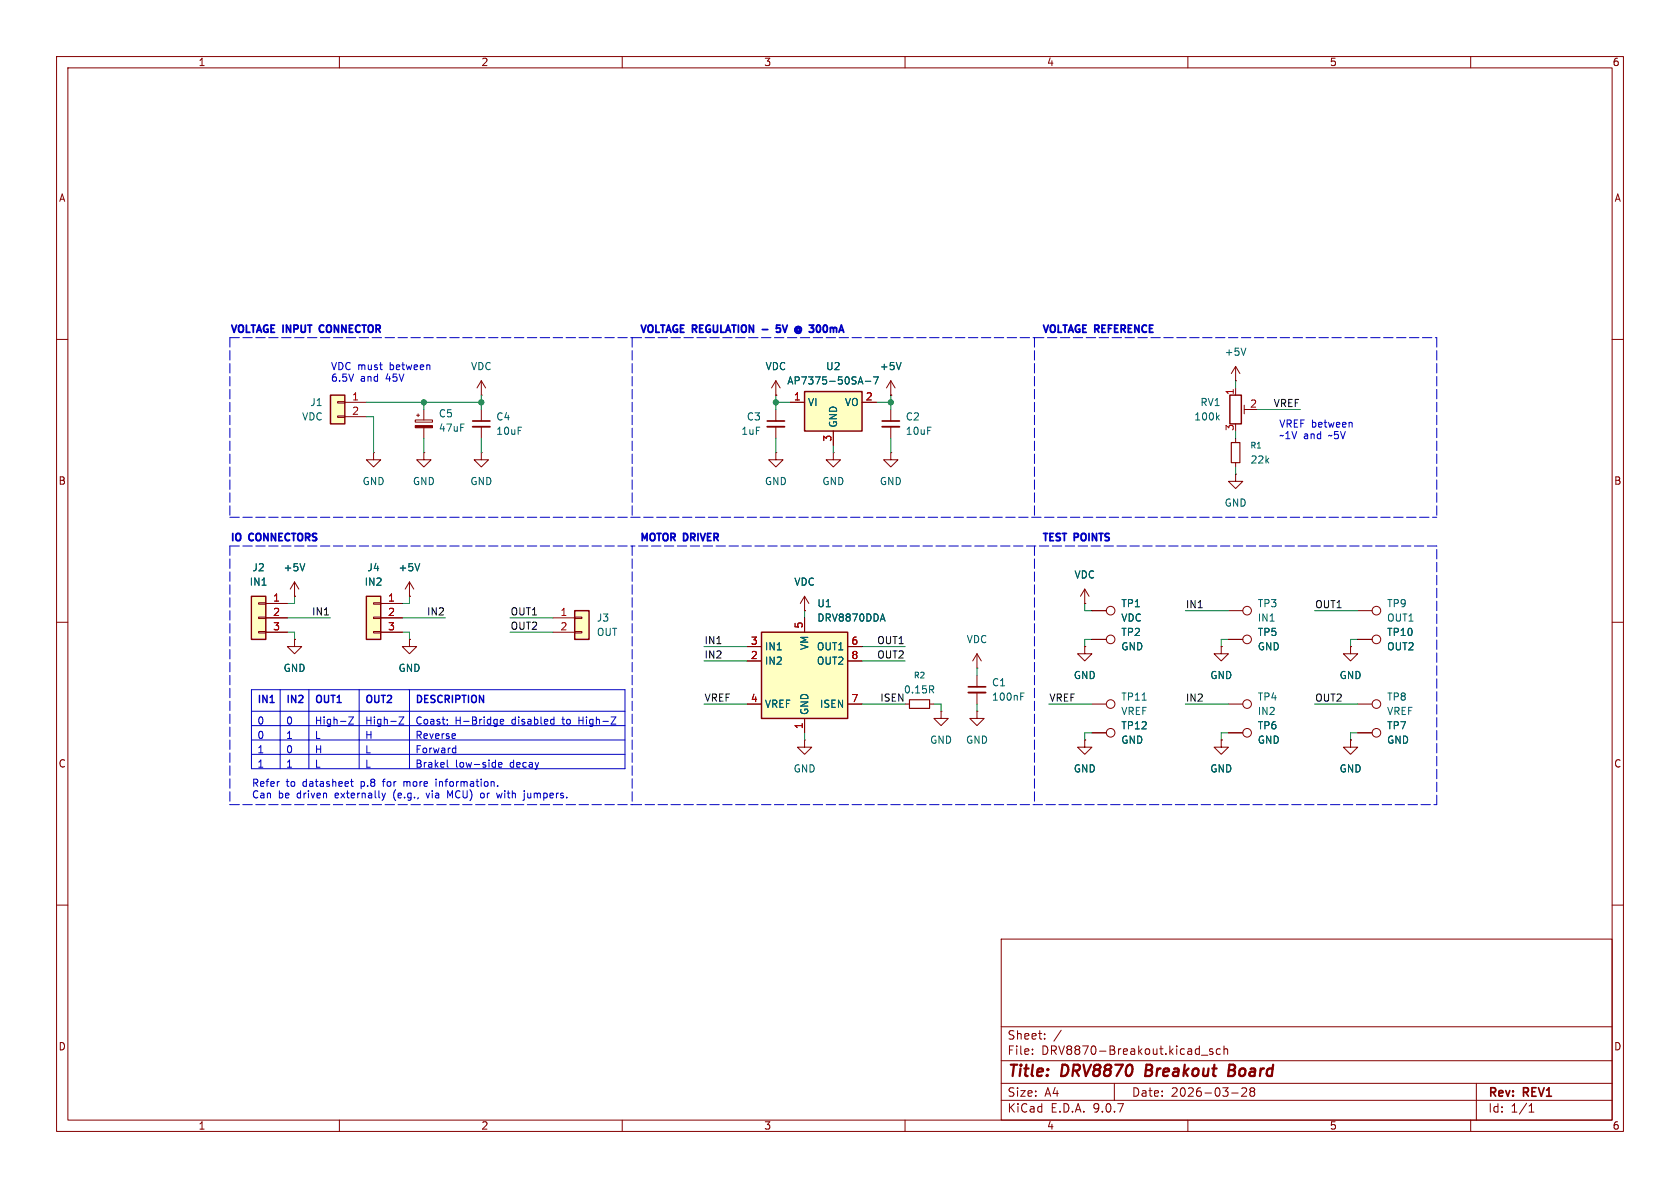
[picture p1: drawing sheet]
<svg xmlns="http://www.w3.org/2000/svg" width="297mm" height="210mm" viewBox="0 0 297 210" stroke-linecap="round" stroke-linejoin="round" font-family="sans-serif">
<g fill="none" stroke="#840000" stroke-width=".18">
<path d="M10 10h277v190h-277zM12 12h273v186h-273zM60 10v2M110 10v2M160 10v2M210 10v2M260 10v2M10 60h2M137.2 69.9h.1M137.2 67.3l-.8 1.3M137.2 67.3l.7 1.3M137.2 67.3v2.6"/>
<path d="M137.2 72.4v2M137.2 75.4v2.1M157.5 69.9h.1M157.5 67.3v2.6M157.5 72.4v2M157.5 75.4v2.1M157.5 67.3l-.8 1.3M157.5 67.3l.7 1.3M285 60h2M137.2 80v1.3h1.2l-1.2 1.3-1.3-1.3h1.3M137.2 80h.1M147.3 80v1.3h1.3l-1.3 1.3-1.3-1.3h1.3"/>
<path d="M147.3 80h.1M157.5 80v1.3h1.2l-1.2 1.3-1.3-1.3h1.3M157.5 80h.1M10 110h2M215.9 114.3v1.3h1.3l-1.3 1.2-1.3-1.2h1.3M215.9 114.3h.1M217.2 113h2.5M238.8 114.3v1.3h1.2l-1.2 1.2-1.3-1.2h1.3M238.8 114.3h.1M240 113h2.6M240 108h2.6M285 110h2"/>
<path d="M10 160h2M177 166h108v32h-108zM285 160h2M60 198v2M110 198v2M160 198v2M177 194.5h108M177 191.5h108M177 187.5h108M177 181.5h108M182.5 186.3v.1M182.5 185.5v.1"/>
<path d="M184.7 183.6v.1M184.7 182.8v.1M187.6 182.1l-1.3 2M197 191.5v3M210 198v2M212.4 186.5h1.1M214.4 185.5l-.4-.1-.2 .2 .1 .2 .5 .2v.3h-.6M215.7 185.5l-.4-.1-.3 .3v.4l.2 .2h.5M216.4 185.5l.2-.1 .4 .1v.9M216.4 184.9v1.5M217.7 193.2h1.2M219.5 192.4l.6-.1 .2 .1 .1 .3-.9 1.1h.9"/>
<path d="M221.2 192.9l-.2-.2 .2-.4 .5 .1 .1 .2-.3 .3M221.2 192.9l-.2 .3v.5l.2 .1 .5-.1 .1-.2-.1-.4-.2-.2M221.2 192.9h.3M260 198v2M261 191.5v6.5M270.3 196.6h.9M270.3 195.5l.4-.4v1.5"/>
<circle cx="220.5" cy="113" r=".76"/>
<circle cx="243.3" cy="113" r=".76"/>
<circle cx="243.3" cy="107.9" r=".76"/>
</g>
<path d="M202.7 188.2l-.3 2h.8M217.2 189.2h.7M217.9 189.2l.3 .1M218 188.2h-.6l-.3 2 1-.1M218.1 189.1l-.2 .1" fill="none" stroke="#840000" stroke-width=".4"/>
<path d="M135.6 74.4h3.1M156 74.4h3" fill="none" stroke="#840000" stroke-width=".3"/>
<path d="M135.6 75.4h3.1M156 75.4h3" fill="none" stroke="#840000" stroke-width=".33"/>
<path d="M159.3 64.1l-.4 1.2" fill="none" stroke="#006464" stroke-width=".18"/>
<path d="M44.4 105.4h2.6v7.6h-2.6z" fill="#ffffc2"/>
<path d="M44.4 105.4h2.6v7.6h-2.6z" fill="none" stroke="#840000" stroke-width=".25"/>
<g fill="none" stroke="#840000" stroke-width=".18">
<path d="M45.7 106.6h1.3v.2h-1.3zM45.7 109.1h1.3v.2h-1.3zM45.7 111.6h1.3v.3h-1.3zM47 106.7h3.8M47 109.2h3.8M47 111.8h3.8M52.1 105.4h.1M52.1 102.9l-.8 1.2M52.1 102.9l.7 1.2M52.1 102.9v2.5M217.2 108h2.5M172.7 125.7v1.3h1.3l-1.3 1.3-1.3-1.3h1.3"/>
<path d="M172.7 125.7h.1"/>
<circle cx="220.5" cy="107.9" r=".76"/>
</g>
<path d="M53.9 99.6l-.4 1.3" fill="none" stroke="#006464" stroke-width=".18"/>
<path d="M101.6 108h2.5v5h-2.5z" fill="#ffffc2"/>
<path d="M101.6 108h2.5v5h-2.5z" fill="none" stroke="#840000" stroke-width=".25"/>
<g fill="none" stroke="#840000" stroke-width=".18">
<path d="M74.9 80v1.3h1.3l-1.3 1.3-1.2-1.3h1.2M74.9 80h.1M97.8 109.2h3.8M97.8 111.8h3.8M101.6 109.1h1.3v.2h-1.3zM101.6 111.6h1.3v.3h-1.3zM191.8 114.3v1.3h1.2l-1.2 1.2-1.3-1.2h1.3M191.8 114.3h.1M166.4 125.7v1.3h1.2l-1.2 1.3-1.3-1.3h1.3M166.4 125.7h.1M191.8 130.8v1.3h1.2l-1.2 1.3-1.3-1.3h1.3M191.8 130.8h.1"/>
<path d="M193 129.5h2.6"/>
<circle cx="196.3" cy="129.5" r=".76"/>
</g>
<path d="M58.4 69.9h2.6v5h-2.6z" fill="#ffffc2"/>
<path d="M58.4 69.9h2.6v5h-2.6z" fill="none" stroke="#840000" stroke-width=".25"/>
<g fill="none" stroke="#840000" stroke-width=".18">
<path d="M59.7 71h1.3v.2h-1.3zM59.7 73.5h1.3v.3h-1.3zM61 71.1h3.8M61 73.7h3.8M73.4 74.2h3.1v.4h-3.1zM73.7 73.4h.5M73.9 73.2v.5M74.9 72.4v1.8M74.9 75.6v1.9M85.1 69.9h.1M85.1 67.3l-.8 1.3M85.1 67.3l.8 1.3"/>
<path d="M85.1 67.3v2.6M85.1 72.4v2M85.1 75.4v2.1M66 80v1.3h1.3l-1.3 1.3-1.2-1.3h1.2M66 80h.1M85.1 80v1.3h1.3l-1.3 1.3-1.3-1.3h1.3M85.1 80h.1M191.8 106.7h.1M191.8 104.1l-.8 1.3M191.8 104.1l.7 1.3M191.8 104.1v2.6M193 113h2.6"/>
<path d="M193 108h2.6M193 124.5h2.6"/>
<circle cx="196.3" cy="113" r=".76"/>
<circle cx="196.3" cy="107.9" r=".76"/>
<circle cx="196.3" cy="124.5" r=".76"/>
</g>
<path d="M83.6 74.4h3" fill="none" stroke="#840000" stroke-width=".3"/>
<path d="M83.6 75.4h3" fill="none" stroke="#840000" stroke-width=".33"/>
<path d="M73.4 75.2h3.1v.4h-3.1z" fill="#840000" stroke="#840000" stroke-width=".18"/>
<path d="M201.9 123.8h.7" fill="none" stroke="#006464" stroke-width=".18"/>
<path d="M134.6 111.8h15.3v15.2h-15.3z" fill="#ffffc2"/>
<path d="M217.4 69.9h2.1v5h-2.1zM134.6 111.8h15.3v15.2h-15.3z" fill="none" stroke="#840000" stroke-width=".25"/>
<g fill="none" stroke="#840000" stroke-width=".18">
<path d="M218.4 67.3h.1M218.4 64.8v2.5M218.4 68.6v1.3M218.4 77.5v.7M218.4 64.8l-.7 1.2M218.4 64.8l.8 1.2M220 71.6v1.6M220 72.4h1M218.4 83.8v1.3h1.3l-1.3 1.3-1.2-1.3h1.2M218.4 83.8h.1M218.4 81.8v.8M132.1 114.3h2.5"/>
<path d="M132.1 116.8h2.5M142.2 108h.1M142.2 105.4v2.6M142.2 109.2v2.6M142.2 105.4l-.7 1.3M142.2 105.4l.8 1.3M149.9 114.3h2.5M149.9 116.8h2.5M172.7 118.1h.1M172.7 115.6v2.5M172.7 119.4v2M172.7 115.6l-.7 1.2"/>
<path d="M172.7 115.6l.8 1.2M132.1 124.5h2.5M142.2 130.8v1.3h1.3l-1.3 1.3-1.2-1.3h1.2M142.2 130.8h.1M142.2 127v2.5M149.9 124.5h2.5M172.7 122.4v2.1M215.9 130.8v1.3h1.3l-1.3 1.3-1.3-1.3h1.3M215.9 130.8h.1"/>
</g>
<path d="M215.2 73.8l.3 .4M215.5 73.4l-.4 .5M220.3 61.5l-.5 1.3M156 108.5l.5 1.3M180.5 123.1h.4M180.5 122.5h.6" fill="none" stroke="#006464" stroke-width=".18"/>
<path d="M217.7 78.2h1.5v3.6h-1.5z" fill="none" stroke="#840000" stroke-width=".2"/>
<path d="M171.2 121.4h3" fill="none" stroke="#840000" stroke-width=".3"/>
<path d="M171.2 122.4h3" fill="none" stroke="#840000" stroke-width=".33"/>
<path d="M64.8 105.4h2.5v7.6h-2.5z" fill="#ffffc2"/>
<path d="M64.8 105.4h2.5v7.6h-2.5z" fill="none" stroke="#840000" stroke-width=".25"/>
<g fill="none" stroke="#840000" stroke-width=".18">
<path d="M52.1 113v1.3h1.2l-1.2 1.3-1.3-1.3h1.3M52.1 113h.1M66 106.6h1.3v.2h-1.3zM66 109.1h1.3v.2h-1.3zM66 111.6h1.3v.3h-1.3zM67.3 106.7h3.8M67.3 109.2h3.8M67.3 111.8h3.8M72.4 105.4h.1M72.4 113v1.3h1.3l-1.3 1.3-1.3-1.3h1.3M72.4 113h.1M72.4 102.9l-.8 1.2"/>
<path d="M72.4 102.9l.8 1.2M72.4 102.9v2.5M160 124.5h.8M164.3 124.5h.8M217.2 124.5h2.5M217.2 129.5h2.5M238.8 130.8v1.3h1.2l-1.2 1.3-1.3-1.3h1.3M238.8 130.8h.1M240 124.5h2.6M240 129.5h2.6"/>
<circle cx="220.5" cy="129.5" r=".76"/>
<circle cx="220.5" cy="124.5" r=".76"/>
<circle cx="243.3" cy="129.5" r=".76"/>
<circle cx="243.3" cy="124.5" r=".76"/>
</g>
<path d="M160.8 123.7h3.5v1.5h-3.5z" fill="none" stroke="#840000" stroke-width=".2"/>
<path d="M74.2 99.6l-.4 1.3M164.6 121.9l.5 .6M164.9 121.3l.2 .2-.2 .3" fill="none" stroke="#006464" stroke-width=".18"/>
<path d="M142.2 69.2h10.2v7h-10.2z" fill="#ffffc2"/>
<path d="M142.2 69.2h10.2v7h-10.2z" fill="none" stroke="#840000" stroke-width=".25"/>
<g fill="none" stroke="#840000" stroke-width=".18">
<path d="M137.2 69.9h.1M139.7 71.1h2.5M147.3 76.2v2.5M152.4 71.1h2.5M157.5 69.9h.1M47 106.7h3.8M47 109.2h3.8M47 111.8h3.8M52.1 105.4h.1M52.1 113h.1M67.3 106.7h3.8M67.3 109.2h3.8"/>
<path d="M67.3 111.8h3.8M72.4 113h.1M72.4 105.4h.1M132.1 114.3h2.5M132.1 116.8h2.5M142.2 108h.1M142.2 109.2v2.6M149.9 114.3h2.5M149.9 116.8h2.5M191.8 106.7h.1M191.8 114.3h.1M193 113h2.6"/>
<path d="M193 108h2.6M215.9 114.3h.1M217.2 113h2.5M238.8 114.3h.1M240 113h2.6M132.1 124.5h2.5M142.2 127v2.5M149.9 124.5h2.5M191.8 130.8h.1M193 129.5h2.6M215.9 130.8h.1M217.2 129.5h2.5"/>
<path d="M238.8 130.8h.1M240 129.5h2.6"/>
</g>
<path d="M151.8 67.5h.6M152.1 66.6l.5 1.3M153 67.4h.9M154.4 66.6h.9l-.6 1.3M159.3 64.1l-.4 1.2M53.9 99.6l-.4 1.3M74.2 99.6l-.4 1.3M156 108.5l.5 1.3" fill="none" stroke="#006464" stroke-width=".18"/>
<g fill="none" stroke="#0000c2" stroke-width=".25">
<path d="M45.9 122.9v1.3M47.2 122.9v1.3l-.7-1.3v1.3M47.7 124.2h.8M48 123.1l.1-.2v1.3M51 122.9v1.3M52.3 122.9v1.3l-.7-1.3v1.3M52.8 123l.2-.1 .5 .1M56 123.1l.3-.2 .5 .2M57.4 122.9v1M58.1 122.9v1M58.5 122.9h.7M58.9 122.9v1.3"/>
<path d="M59.8 123.1l.2-.2v1.3M64.9 123.1l.3-.2 .4 .2M66.3 122.9v1M67 122.9v1M67.4 122.9h.7M67.8 122.9v1.3M68.5 123l.2-.1 .5 .1M74.4 123.1l-.6-.2v1.3M75.7 122.9h-.6v1.3M76.9 123l-.5-.1-.2 .1M78.2 123l-.4-.1-.3 .2M79.4 123l-.7-.1v1.3"/>
<path d="M80 122.9v1.3M81.3 123l-.7-.1v1.3M81.7 122.9h.7M82 122.9v1.3M82.8 122.9v1.3M83.4 123.1l.3-.2 .5 .2M85.5 122.9v1.3l-.7-1.3v1.3"/>
</g>
<g fill="none" stroke="#0000c2" stroke-width=".18">
<path d="M239 74.7v.8M44.4 125.7h66.1M44.4 128.3h66.1M44.4 130.8h66.1M44.4 133.4h66.1M44.4 121.9h66.1v14h-66.1zM49.5 121.9v14M54.6 121.9v14M61.6 126.7h.9l-.9 1.3h.9M62 138.2h.5M62.1 137.7v1.1l.4 .2M63.5 121.9v14"/>
<path d="M70.5 126.7h.9l-.9 1.3h.9M71.4 138.2v.8M71.6 138.2l-.2 .1M72.4 121.9v14M77.1 137.7v.2M77.1 138.2v.8M79.1 127.2v.1M79.1 134.4v1l.1 .2M79.1 127.9l-.1 .3M80.2 132.2l.4 .1M80.5 129.8v.2l-.6 .1M80.6 131.8v1.3"/>
<path d="M80.6 133l-.4 .1M87.5 134.8h.1M87.6 134.4v1.2M87.6 135.6h-.1M88 138.9v.1M88.1 135.2l.6-.1v-.3h-.4l-.2 .2 .1 .6h.5M88.4 127.6l.6-.1v-.3h-.4l-.2 .1 .1 .6h.5M97.6 127.2h.3M97.9 127.9l-.3 .1M97.9 126.7v1.3M108 126.7h.9l-.9 1.3h.9M67.5 140.2l.3 .9"/>
<path d="M67.8 141.1l-.1 .3M68.1 140.2l-.3 .9M75.3 140.2l.3 .9M79.6 140.7l-.5-.9v1.3M85.1 141h.4M85.1 140.3h.4M88.8 140.2l-.3 .9-.2-.7-.3 .7M93.3 140.2v.7l.2 .2"/>
</g>
<g fill="none" stroke="#0000c2" stroke-width=".18" stroke-dasharray="1.7 .6">
<path d="M40.6 59.7v31.7M40.6 59.7h71.2M111.8 59.7v31.7M111.8 59.7h71.1M182.9 59.7v31.7M182.9 59.7h71.1M254 59.7v31.7M40.6 91.4h213.4M40.6 96.5v45.7M40.6 96.5h71.2M111.8 96.5v45.7M182.9 96.5v45.7"/>
<path d="M254 96.5h-142.2M40.6 142.2h71.2M111.8 142.2h142.2M254 142.2v-45.7"/>
</g>
<g fill="none" stroke="#009600" stroke-width=".18">
<path d="M64.8 71.1h20.3M64.8 73.7h1.2v6.3M74.9 71.1v1.3M74.9 77.5v2.5M85.1 69.9v2.5M85.1 77.5v2.5M137.2 71.1h2.5M137.2 69.9v2.5M137.2 77.5v2.5M147.3 78.7v1.3M154.9 71.1h2.6M157.5 69.9v2.5"/>
<path d="M157.5 77.5v2.5M218.4 67.3v1.3M218.4 76.2v1.3M222.2 72.4h7.7M218.4 82.6v1.2M50.8 111.8h1.3v1.2M50.8 109.2h7.6M52.1 105.4v1.3h-1.3M71.1 111.8h1.3v1.2M71.1 109.2h7.6M72.4 105.4v1.3h-1.3M90.2 109.2h7.6"/>
<path d="M90.2 111.8h7.6M124.5 116.8h7.6M124.5 114.3h7.6M142.2 108v1.2M152.4 116.8h7.6M152.4 114.3h7.6M172.7 118.1v1.3M191.8 106.7v1.3h1.2M193 113h-1.2v1.3M209.5 108h7.7M217.2 113h-1.3v1.3M232.4 108h7.6"/>
<path d="M240 113h-1.2v1.3M124.5 124.5h7.6M142.2 129.5v1.3M152.4 124.5h7.6M165.1 124.5h1.3v1.2M172.7 124.5v1.2M185.4 124.5h7.6M193 129.5h-1.2v1.3M209.5 124.5h7.7M217.2 129.5h-1.3v1.3M232.4 124.5h7.6M240 129.5h-1.2v1.3"/>
</g>
<path d="M56.9 57.5a.68 .68 0 0 0-.5 .6 .68 .68 0 0 0 .5 .6M134.8 58.3h.9M137.9 57.5h-.6l-.1 .6 .2-.1h.5l.1 .2-.1 .4-.2 .1-.5-.1M141.5 57.9l.2 .2-.1 .4M145.6 57.7v.8" fill="none" stroke="#0000c2" stroke-width=".32"/>
<g fill="#009600" stroke="#009600" stroke-width=".18">
<circle cx="137.2" cy="71.1" r=".46"/>
<circle cx="157.5" cy="71.1" r=".46"/>
<circle cx="85.1" cy="71.1" r=".46"/>
<circle cx="74.9" cy="71.1" r=".46"/>
</g>
<g font-size="2.8" fill="#840000">
<text x="178" y="190.9">Title:</text>
<text x="187.7" y="190.9">DRV8870</text>
<text x="203.3" y="190.9">Breakout</text>
<text x="218.8" y="190.9">Board</text>
</g>
<g font-size="2.1" fill="#840000">
<text x="178" y="184">Sheet:</text>
<text x="178" y="186.7">File:</text>
<text x="184.1" y="186.7">DRV8870-Breakout.kicad_sch</text>
<text x="178" y="196.9">KiCad</text>
<text x="178" y="194.1">Size:</text>
<text x="184.7" y="194.1">A4</text>
<text x="185.7" y="196.9">E.D.A.</text>
<text x="193.3" y="196.9">9.0.7</text>
<text x="200" y="194.1">Date:</text>
<text x="207" y="194.1">2026-03-28</text>
<text x="263" y="194.3">Rev:</text>
<text x="263" y="196.9">Id:</text>
<text x="267.1" y="196.9">1/1</text>
<text x="269.4" y="194.3">REV1</text>
</g>
<g font-size="1.8" fill="#840000">
<text x="35" y="11.9">1</text>
<text x="85" y="11.9">2</text>
<text x="135" y="11.9">3</text>
<text x="185" y="11.9">4</text>
<text x="235" y="11.9">5</text>
<text x="285" y="11.9">6</text>
<text x="10.3" y="35.9">A</text>
<text x="285.3" y="35.9">A</text>
<text x="10.3" y="85.9">B</text>
<text x="285.3" y="85.9">B</text>
<text x="10.3" y="135.9">C</text>
<text x="285.3" y="135.9">C</text>
<text x="10.3" y="185.9">D</text>
<text x="285.3" y="185.9">D</text>
<text x="35" y="199.9">1</text>
<text x="85" y="199.9">2</text>
<text x="135" y="199.9">3</text>
<text x="185" y="199.9">4</text>
<text x="235" y="199.9">5</text>
<text x="285" y="199.9">6</text>
</g>
<g font-size="1.8" fill="#0000c2">
<text x="40.6" y="59.3">VOLTAGE INPUT</text>
<text x="57.4" y="59.3">CONNECTOR</text>
<text x="113" y="59.3">VOLTAGE REGULATION</text>
<text x="138.9" y="59.3">5V</text>
<text x="142.9" y="59.3">@</text>
<text x="146.2" y="59.3">300mA</text>
<text x="184.1" y="59.3">VOLTAGE REFERENCE</text>
<text x="58.4" y="65.6">VDC must</text>
<text x="69" y="65.6">between</text>
<text x="58.4" y="67.7">6.5V</text>
<text x="63.7" y="67.7">and</text>
<text x="68.3" y="67.7">45V</text>
<text x="226.1" y="75.8">VREF between</text>
<text x="226.1" y="77.8">~1V and</text>
<text x="235.1" y="77.8">~5V</text>
<text x="40.6" y="96.1">IO</text>
<text x="44.2" y="96.1">CONNECTORS</text>
<text x="113" y="96.1">MOTOR</text>
<text x="121" y="96.1">DRIVER</text>
<text x="184.1" y="96.1">TEST</text>
<text x="190.1" y="96.1">POINTS</text>
<text x="45.4" y="124.9">IN1</text>
<text x="50.5" y="124.9">IN2</text>
<text x="55.6" y="124.9">OUT1</text>
<text x="64.5" y="124.9">OUT2</text>
<text x="73.3" y="124.9">DESCRIPTION</text>
<text x="45.4" y="128.4">0</text>
<text x="45.4" y="130.9">0</text>
<text x="50.5" y="128.4">0</text>
<text x="50.5" y="130.9">1</text>
<text x="55.6" y="128.4">High-Z</text>
<text x="55.6" y="130.9">L</text>
<text x="64.5" y="128.4">High-Z</text>
<text x="64.5" y="130.9">H</text>
<text x="73.3" y="128.4">Coast;</text>
<text x="73.3" y="130.9">Reverse</text>
<text x="80.4" y="128.4">H-Bridge</text>
<text x="90.6" y="128.4">disabled</text>
<text x="99.7" y="128.4">to</text>
<text x="102.8" y="128.4">High-Z</text>
<text x="45.4" y="133.5">1</text>
<text x="45.4" y="136">1</text>
<text x="50.5" y="133.5">0</text>
<text x="50.5" y="136">1</text>
<text x="55.6" y="133.5">H</text>
<text x="55.6" y="136">L</text>
<text x="64.5" y="133.5">L</text>
<text x="64.5" y="136">L</text>
<text x="73.3" y="133.5">Forward</text>
<text x="73.3" y="136">Brakel</text>
<text x="80.5" y="136">low-side</text>
<text x="90.3" y="136">decay</text>
<text x="44.4" y="139.3">Refer</text>
<text x="44.4" y="141.3">Can</text>
<text x="49.2" y="141.3">be</text>
<text x="50.6" y="139.3">to</text>
<text x="52.6" y="141.3">driven</text>
<text x="53.6" y="139.3">datasheet</text>
<text x="59.5" y="141.3">externally</text>
<text x="64" y="139.3">p.8</text>
<text x="68.2" y="139.3">for</text>
<text x="70" y="141.3">(e.g.,</text>
<text x="72" y="139.3">more</text>
<text x="76.1" y="141.3">via</text>
<text x="77.9" y="139.3">information.</text>
<text x="80" y="141.3">MCU)</text>
<text x="86" y="141.3">or</text>
<text x="89.1" y="141.3">with</text>
<text x="94.1" y="141.3">jumpers.</text>
</g>
<g font-size="1.8" fill="#006464">
<text x="83.2" y="65.6">VDC</text>
<text x="135.2" y="65.6">VDC</text>
<text x="145.9" y="65.6">U2</text>
<text x="155.4" y="65.6">+5V</text>
<text x="216.4" y="63.1">+5V</text>
<text x="54.8" y="72">J1</text>
<text x="139.1" y="68.2">AP7375-50SA-7</text>
<text x="142.7" y="72">VI</text>
<text x="149.3" y="72">VO</text>
<text x="212.1" y="72">RV1</text>
<text x="53.3" y="74.5">VDC</text>
<text x="77.5" y="74">C5</text>
<text x="77.5" y="76.5">47uF</text>
<text x="87.6" y="74.5">C4</text>
<text x="87.6" y="77.1">10uF</text>
<text x="131" y="77.1">1uF</text>
<text x="131.9" y="74.5">C3</text>
<text x="148.2" y="75.7" transform="rotate(-90 148.2 75.7)">GND</text>
<text x="160" y="74.5">C2</text>
<text x="160" y="77.1">10uF</text>
<text x="211" y="74.5">100k</text>
<text x="221" y="82.1">22k</text>
<text x="64" y="86">GND</text>
<text x="72.9" y="86">GND</text>
<text x="83.1" y="86">GND</text>
<text x="135.1" y="86">GND</text>
<text x="145.3" y="86">GND</text>
<text x="155.4" y="86">GND</text>
<text x="216.4" y="89.8">GND</text>
<text x="44.5" y="101.2">J2</text>
<text x="50" y="101.2">+5V</text>
<text x="64.8" y="101.2">J4</text>
<text x="70.4" y="101.2">+5V</text>
<text x="44" y="103.7">IN1</text>
<text x="64.4" y="103.7">IN2</text>
<text x="140.3" y="103.7">VDC</text>
<text x="144.4" y="107.5">U1</text>
<text x="189.9" y="102.5">VDC</text>
<text x="198.1" y="107.5">TP1</text>
<text x="222.3" y="107.5">TP3</text>
<text x="245.1" y="107.5">TP9</text>
<text x="105.4" y="110.1">J3</text>
<text x="105.4" y="112.6">OUT</text>
<text x="144.4" y="110.1">DRV8870DDA</text>
<text x="170.8" y="113.9">VDC</text>
<text x="198.1" y="112.6">TP2</text>
<text x="198.1" y="110.1">VDC</text>
<text x="222.3" y="112.6">TP5</text>
<text x="222.3" y="110.1">IN1</text>
<text x="245.1" y="110.1">OUT1</text>
<text x="245.1" y="112.6">TP10</text>
<text x="50" y="119">GND</text>
<text x="70.4" y="119">GND</text>
<text x="135.1" y="115.2">IN1</text>
<text x="135.1" y="117.7">IN2</text>
<text x="143.1" y="115" transform="rotate(-90 143.1 115)">VM</text>
<text x="144.3" y="115.2">OUT1</text>
<text x="144.3" y="117.7">OUT2</text>
<text x="198.1" y="115.2">GND</text>
<text x="222.3" y="115.2">GND</text>
<text x="245.1" y="115.2">OUT2</text>
<text x="135.1" y="125.3">VREF</text>
<text x="144.9" y="125.3">ISEN</text>
<text x="159.7" y="122.8">0.15R</text>
<text x="175.3" y="121.5">C1</text>
<text x="175.3" y="124.1">100nF</text>
<text x="189.7" y="120.2">GND</text>
<text x="198.1" y="124.1">TP11</text>
<text x="213.9" y="120.2">GND</text>
<text x="222.3" y="124.1">TP4</text>
<text x="236.7" y="120.2">GND</text>
<text x="245.1" y="124.1">TP8</text>
<text x="143.1" y="126.5" transform="rotate(-90 143.1 126.5)">GND</text>
<text x="164.3" y="131.7">GND</text>
<text x="170.7" y="131.7">GND</text>
<text x="198.1" y="131.7">GND</text>
<text x="198.1" y="129.1">TP12</text>
<text x="198.1" y="126.6">VREF</text>
<text x="222.3" y="129.1">TP6</text>
<text x="222.3" y="131.7">GND</text>
<text x="222.3" y="126.6">IN2</text>
<text x="245.1" y="129.1">TP7</text>
<text x="245.1" y="131.7">GND</text>
<text x="245.1" y="126.6">VREF</text>
<text x="140.2" y="136.8">GND</text>
<text x="189.7" y="136.8">GND</text>
<text x="213.9" y="136.8">GND</text>
<text x="236.7" y="136.8">GND</text>
</g>
<g font-size="1.8" fill="#a90000">
<text x="62.2" y="70.9">1</text>
<text x="140.3" y="70.9">1</text>
<text x="153" y="70.9">2</text>
<text x="218.2" y="69.9" transform="rotate(-90 218.2 69.9)">1</text>
<text x="62.2" y="73.4">2</text>
<text x="218.2" y="76.3" transform="rotate(-90 218.2 76.3)">3</text>
<text x="220.9" y="72.1">2</text>
<text x="147.1" y="78.2" transform="rotate(-90 147.1 78.2)">3</text>
<text x="48.2" y="106.4">1</text>
<text x="68.5" y="106.4">1</text>
<text x="48.2" y="109">2</text>
<text x="48.2" y="111.5">3</text>
<text x="68.5" y="109">2</text>
<text x="68.5" y="111.5">3</text>
<text x="99" y="109">1</text>
<text x="99" y="111.5">2</text>
<text x="142" y="111.2" transform="rotate(-90 142 111.2)">5</text>
<text x="132.6" y="114">3</text>
<text x="132.6" y="116.6">2</text>
<text x="150.4" y="114">6</text>
<text x="150.4" y="116.6">8</text>
<text x="132.6" y="124.2">4</text>
<text x="150.4" y="124.2">7</text>
<text x="142" y="129" transform="rotate(-90 142 129)">1</text>
</g>
<g font-size="1.8" fill="#0f0f0f">
<text x="225.1" y="72">VREF</text>
<text x="209.5" y="107.6">IN1</text>
<text x="232.4" y="107.6">OUT1</text>
<text x="55.1" y="108.9">IN1</text>
<text x="75.4" y="108.9">IN2</text>
<text x="90.2" y="108.9">OUT1</text>
<text x="90.2" y="111.4">OUT2</text>
<text x="124.5" y="114">IN1</text>
<text x="155" y="114">OUT1</text>
<text x="124.5" y="116.5">IN2</text>
<text x="155" y="116.5">OUT2</text>
<text x="124.5" y="124.1">VREF</text>
<text x="155.5" y="124.1">ISEN</text>
<text x="185.4" y="124.1">VREF</text>
<text x="209.5" y="124.1">IN2</text>
<text x="232.4" y="124.1">OUT2</text>
</g>
<g font-size="1.4" fill="#006464">
<text x="220.9" y="79.5">R1</text>
<text x="161.4" y="120.1">R2</text>
</g>
</svg>
